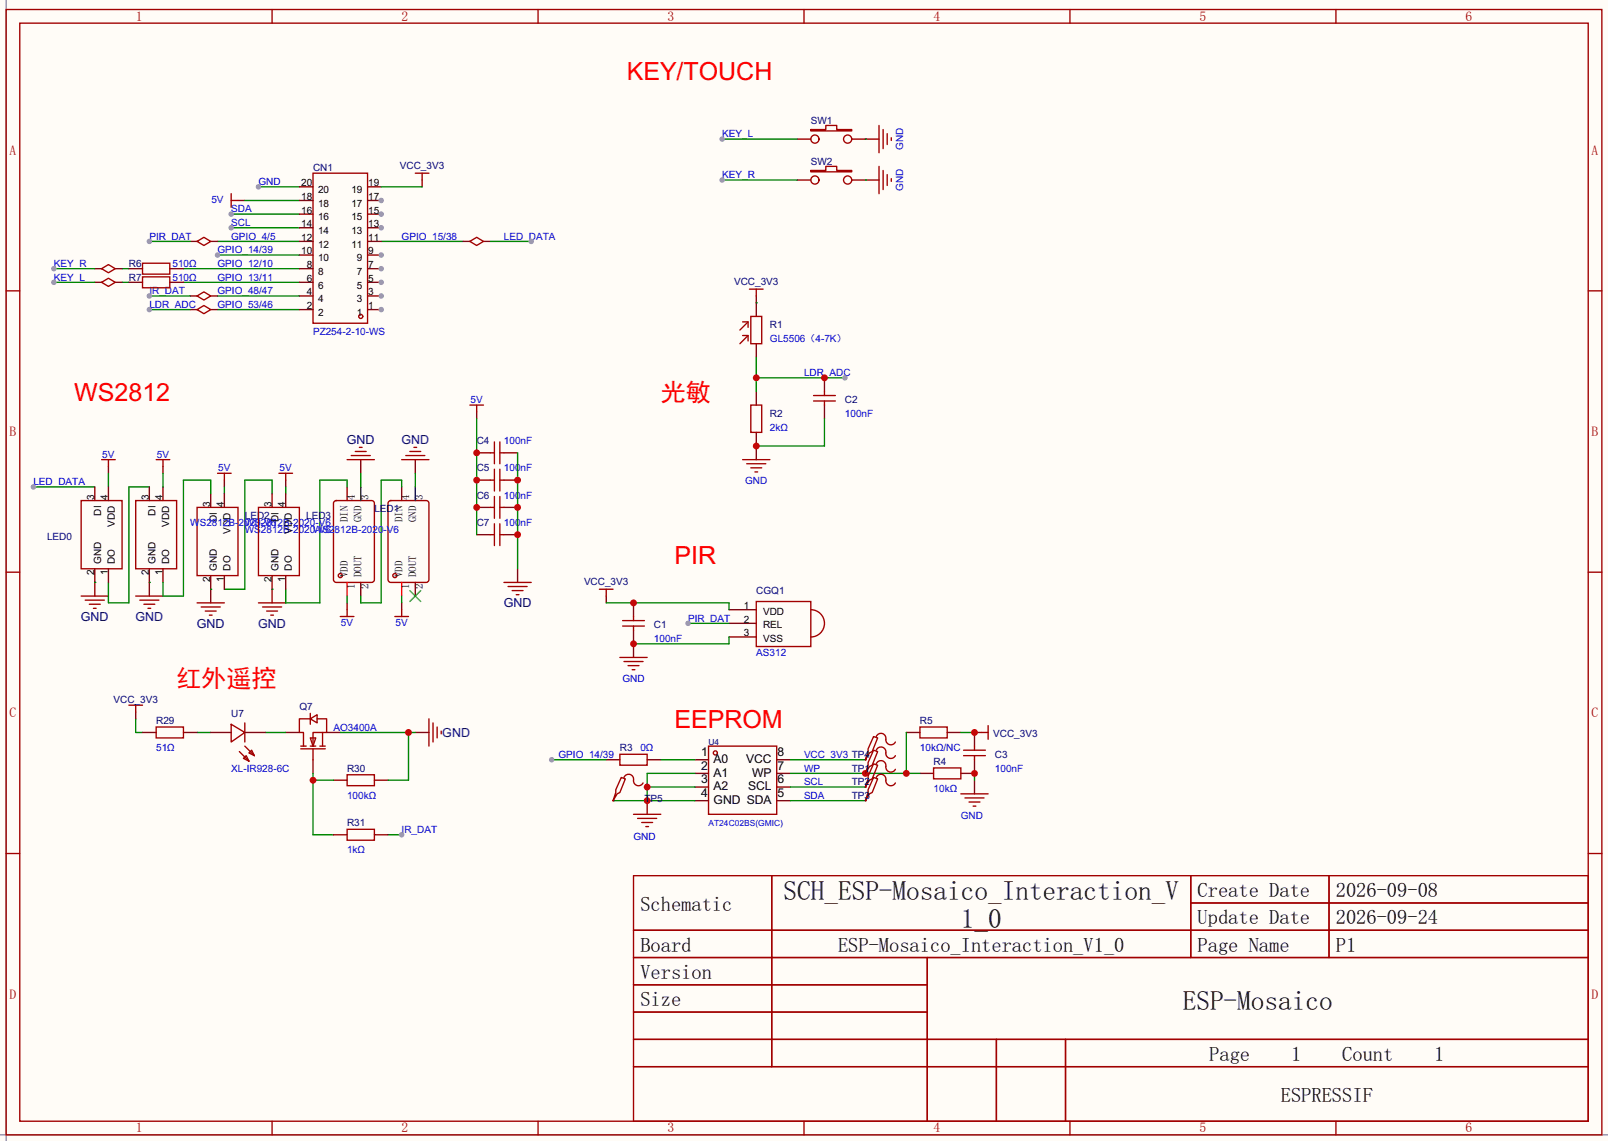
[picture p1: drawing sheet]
<svg xmlns="http://www.w3.org/2000/svg" width="299mm" height="212mm" viewBox="0 0 299 212" stroke-linecap="round" stroke-linejoin="round" font-family="sans-serif">
<path d="M0 0h299.5v212.5h-299.5z" fill="#fffcf7"/>
<path d="M1.1 0v212.5M0 211.3h299.5" fill="none" stroke="#999" stroke-width=".25"/>
<g fill="none" stroke="#a10000" stroke-width=".25">
<path d="M1.1 1.8h297.2v209.5h-297.2zM3.7 4.3h292.1v204.5h-292.1zM50.7 1.8v2.5M100.2 1.8v2.5M149.7 1.8v2.5M199.3 1.8v2.5M248.8 1.8v2.5M1.1 54.2h2.6M295.8 54.2h2.5M72.3 93.5l.5-.3h6.6l.4 .3 .1 14.4-.3 .5-6.8 .1-.5-.3zM1.1 106.5h2.6M295.8 106.5h2.5"/>
<path d="M1.1 158.9h2.6M295.8 158.9h2.5M118 163.1h177.8v45.7h-177.8zM118 173.2h177.8M118 178.3h177.8M143.7 163.1v35.5M172.7 178.3v30.5M221.8 163.1v15.2M221.8 168.1h74M247.5 163.1v15.2M118 183.4h54.7M118 193.5h177.8"/>
<path d="M118 188.5h54.7M118 198.6h177.8M185.6 193.5v15.3M198.4 193.5v15.3M50.7 208.8v2.5M100.2 208.8v2.5M149.7 208.8v2.5M199.3 208.8v2.5M248.8 208.8v2.5"/>
<circle cx="73.5" cy="107.2" r=".38"/>
</g>
<path d="M74.8 108.5v2.5" fill="none" stroke="#f00" stroke-width=".25"/>
<path d="M74.8 90.7v2.5M77.3 108.5v2.5" fill="none" stroke="#870000" stroke-width=".25"/>
<path d="M76.3 110l2.1 2M78.4 110l-2.1 2" fill="none" stroke="#3c3" stroke-width=".25"/>
<path d="M77.3 90.7v2.5" fill="none" stroke="#000" stroke-width=".25"/>
<path d="M6.2 90.7h11.5" fill="none" stroke="#008700" stroke-width=".25"/>
<circle cx="6.2" cy="90.7" r=".51" fill="#999"/>
<g fill="none" stroke="#870000" stroke-width=".25">
<path d="M78.6 33.5v1.3M140.8 55.1v1.3M64.6 90.7v2.5M67.2 85.6v2.5M77.3 85.6v2.5M17.7 108.5v2.5M27.8 108.5v2.5M39.2 109.7v2.6M50.7 109.7v2.6M67.2 108.5v2.5M96.4 105.9v2.6M112.9 111v1.3"/>
<path d="M53.2 136.4h2.6M60.8 136.4h2.6M77.3 136.4h2.6M181.5 136.4h1.3M58.3 141.5v2.5M62.1 145.3h2.5M69.7 145.3h2.6"/>
</g>
<g fill="none" stroke="#a10000" stroke-width=".25">
<path d="M77.3 32.3h2.6M78.6 32.3v1.2M139.6 53.8h2.5M140.8 53.8v1.3M62.2 93.5l.4-.3h6.6l.5 .3v14.4l-.3 .5-6.8 .1-.4-.3zM64.6 85.6h5.1M65.4 84.8h3.6M66.2 84.1h2M66.9 83.3h.5M74.8 85.6h5.1M75.6 84.8h3.5M76.3 84.1h2.1"/>
<path d="M77.1 83.3h.5M15.1 111h5.1M15.9 111.8h3.5M16.6 112.5h2.1M17.4 113.3h.5M25.3 111h5.1M26 111.8h3.6M26.8 112.5h2M27.6 113.3h.5M36.7 112.3h5.1M37.5 113h3.5M38.2 113.8h2.1"/>
<path d="M39 114.5h.5M48.1 112.3h5.1M48.9 113h3.6M49.7 113.8h2M50.4 114.5h.5M93.9 108.5h5M94.6 109.2h3.6M95.4 110h2M96.1 110.7h.5M111.6 109.7h2.6M112.9 109.7v1.3M56 139.4h4.6"/>
<path d="M56 138.9h1M57.8 137.4h1l-.5 1.5zM57.8 133.9l1.3-.8v1.5zM57.8 133.9h-2v2.5h.7v2.5M57.8 132.8v2.1M57.8 138.9h1M58.3 139.4v2.1M59.1 133.9h1.7v2.5h-2.5v2.5M59.6 138.9h1M60.1 136.4v2.5M79.9 133.9v5M80.6 134.6v3.6"/>
<path d="M81.4 135.4v2M82.2 136.1v.5M182.8 136.4h1.2M184 135.1v2.6M64.6 144.3h5.1v2h-5.1z"/>
<circle cx="63.4" cy="107.2" r=".38"/>
</g>
<path d="M64.6 108.5v2.5" fill="none" stroke="#f00" stroke-width=".25"/>
<path d="M67.2 90.7v2.5" fill="none" stroke="#000" stroke-width=".25"/>
<path d="M63.4 136.4h13.9M76.1 136.4v8.9h-3.8" fill="none" stroke="#008700" stroke-width=".25"/>
<circle cx="76.1" cy="136.4" r=".63" fill="#c00"/>
<path d="M58.3 144v11.4h3.8M58.3 145.3h3.8" fill="none" stroke="#008700" stroke-width=".25"/>
<circle cx="58.3" cy="145.3" r=".63" fill="#c00"/>
<path d="M72.3 155.4h2.5" fill="none" stroke="#008700" stroke-width=".25"/>
<circle cx="74.8" cy="155.4" r=".51" fill="#999"/>
<path d="M40.5 47.5h15.3M71 45h15.2M25.3 133.9v2.5h1.2M36.7 136.4h2.5M49.4 136.4h3.8" fill="none" stroke="#008700" stroke-width=".25"/>
<g fill="none" stroke="#870000" stroke-width=".25">
<path d="M148.5 33.5h2.5M148.5 25.9h2.5M158.6 33.5h2.6M158.6 25.9h2.6M88.8 76.7v1.3M20.2 86.9v1.2M30.4 86.9v1.2M41.8 89.4v1.3M53.2 89.4v1.3M64.6 112.3v1.2M74.8 112.3v1.2M25.3 132.6v1.3"/>
<path d="M62.1 155.4h2.5M69.7 155.4h2.6M120.5 149.1v2.5M181.5 145.3v2.5"/>
</g>
<g fill="none" stroke="#a10000" stroke-width=".25">
<path d="M151 31.7h2.8v-.7h2v.7h2.8v.3h-7.6zM151 24.1h2.8v-.7h2v.7h2.8v.3h-7.6zM87.5 75.4h2.5M88.8 75.4v1.3M18.9 85.6h2.6M20.2 85.6v1.3M29.1 85.6h2.5M30.4 85.6v1.3M40.5 88.1h2.6M41.8 88.1v1.3M51.9 88.1h2.6M53.2 88.1v1.3"/>
<path d="M63.4 114.8h2.5M64.6 113.5v1.3M73.5 114.8h2.6M74.8 113.5v1.3M24 131.3h2.5M25.3 131.3v1.3M64.6 154.4h5.1v2.1h-5.1zM118 151.6h5.1M118.7 152.4h3.6M119.5 153.2h2M120.3 153.9h.5M178.9 147.8h5.1"/>
<path d="M179.7 148.6h3.6M180.5 149.3h2M181.2 150.1h.5"/>
<circle cx="151.8" cy="33.5" r=".76"/>
<circle cx="151.8" cy="25.9" r=".76"/>
<circle cx="157.9" cy="33.5" r=".76"/>
<circle cx="157.9" cy="25.9" r=".76"/>
</g>
<circle cx="40.5" cy="47.5" r=".51" fill="#999"/>
<path d="M22.7 52.6h1.3M34.2 52.6h21.6M40.5 57.7h15.3M40.5 55.1h15.3M102.7 141.5h10.2" fill="none" stroke="#008700" stroke-width=".25"/>
<path d="M112.9 141.5h2.5M120.5 141.5h2.6M129.4 141.5h2.6M129.4 144h2.6M129.4 146.6h2.6M129.4 149.1h2.6M144.7 141.5h2.5M144.7 144h2.5M144.7 146.6h2.5M144.7 149.1h2.5" fill="none" stroke="#870000" stroke-width=".25"/>
<g fill="none" stroke="#a10000" stroke-width=".25">
<path d="M132 138.9h12.7v12.7h-12.7zM115.4 140.5h5.1v2h-5.1z"/>
<circle cx="133.2" cy="140.2" r=".38"/>
</g>
<circle cx="102.7" cy="141.5" r=".51" fill="#999"/>
<path d="M114.2 149.1h15.2M120.5 146.6h8.9M123.1 141.5h6.3M129.4 144h-8.9v5.1" fill="none" stroke="#008700" stroke-width=".25"/>
<g fill="#c00">
<circle cx="120.5" cy="149.1" r=".63"/>
<circle cx="120.5" cy="146.6" r=".63"/>
</g>
<path d="M48.1 34.8h7.7" fill="none" stroke="#008700" stroke-width=".25"/>
<circle cx="48.1" cy="34.8" r=".51" fill="#999"/>
<path d="M168.8 136.4v7.6M147.2 141.5h14M147.2 149.1h14M147.2 146.6h14M147.2 144h24.1M181.5 144v1.3" fill="none" stroke="#008700" stroke-width=".25"/>
<path d="M168.8 136.4h2.5M176.4 136.4h2.5M171.3 144h2.6M178.9 144h2.6" fill="none" stroke="#870000" stroke-width=".25"/>
<path d="M171.3 135.4h5.1v2h-5.1zM173.9 143h5v2h-5z" fill="none" stroke="#a10000" stroke-width=".25"/>
<circle cx="168.8" cy="144" r=".63" fill="#c00"/>
<path d="M161.2 144h.1" fill="none" stroke="#870000" stroke-width=".25"/>
<circle cx="161.2" cy="144" r=".63" fill="#c00"/>
<g fill="none" stroke="#a10000" stroke-width=".25">
<path d="M163.7 23.4v5M163.7 31v5.1M164.5 24.1v3.6M164.5 31.7v3.6M165.2 24.9v2M165.2 32.5v2M166 25.6v.6M166 33.3v.5M138.3 85.6h5.1M139.1 86.4h3.5M139.8 87.1h2.1M140.6 87.9h.5"/>
<path d="M115.4 122.4h5.1M116.2 123.2h3.6M117 123.9h2M117.7 124.7h.5M162.7 139.7l.7 .2-1 2.6-.5 .2-.7 1.3 .5-1.5v-.5zM162.7 137.2l.7 .2-1 2.5-.5 .3-.7 1.3 .5-1.6v-.5zM163.2 139.7a.93 .93 0 0 1 1.1-.6 .93 .93 0 0 1 .7 1.1 .94 .94 0 0 0 .7 1 .94 .94 0 0 0 1.1-.5M163.2 137.2a.93 .93 0 0 1 1.1-.6 .93 .93 0 0 1 .7 1.1 .94 .94 0 0 0 .7 1 .94 .94 0 0 0 1.1-.5M115.7 144.8l.8 .2-1.1 2.6-.5 .2-.7 1.3 .5-1.5v-.5zM116.2 144.8a.93 .93 0 0 1 1.1-.6 .93 .93 0 0 1 .7 1.1 .94 .94 0 0 0 .7 1 .94 .94 0 0 0 1.1-.5M162.7 142.2l.7 .3-1 2.5-.5 .3-.7 1.3 .5-1.6v-.5zM162.7 144.8l.7 .2-1 2.6-.5 .2-.7 1.3 .5-1.5v-.5z"/>
<path d="M163.2 142.2a.93 .93 0 0 1 1.1-.5 .93 .93 0 0 1 .7 1 .94 .94 0 0 0 .7 1 .94 .94 0 0 0 1.1-.5M163.2 144.8a.93 .93 0 0 1 1.1-.6 .93 .93 0 0 1 .7 1.1 .94 .94 0 0 0 .7 1 .94 .94 0 0 0 1.1-.5"/>
</g>
<path d="M161.2 25.9h2.5M161.2 33.5h2.5M140.8 83.1v2.5M118 119.9v2.5M114.2 149.1h.1M161.2 146.6h.1M161.2 149.1h.1M161.2 141.5h.1" fill="none" stroke="#870000" stroke-width=".25"/>
<path d="M134.5 25.9h14M161.2 25.9h.1M161.2 33.5h.1M40.5 45h15.3M178.9 136.4h2.6" fill="none" stroke="#008700" stroke-width=".25"/>
<circle cx="134.5" cy="25.9" r=".51" fill="#999"/>
<path d="M134.5 33.5h14" fill="none" stroke="#008700" stroke-width=".25"/>
<circle cx="134.5" cy="33.5" r=".51" fill="#999"/>
<path d="M44.3 37.3h1.3" fill="none" stroke="#870000" stroke-width=".25"/>
<path d="M43.1 36.1v2.5M43.1 37.3h1.2" fill="none" stroke="#a10000" stroke-width=".25"/>
<path d="M43.1 39.9h12.7M45.6 37.3h10.2" fill="none" stroke="#008700" stroke-width=".25"/>
<circle cx="43.1" cy="39.9" r=".51" fill="#999"/>
<path d="M43.1 42.4h12.7" fill="none" stroke="#008700" stroke-width=".25"/>
<circle cx="43.1" cy="42.4" r=".51" fill="#999"/>
<path d="M22.7 50h1.3M34.2 50h21.6M140.8 66.5v6.4M140.8 70.4h16.6M41.8 90.7v1.2M64.6 90.7v-1.3h-5v22.9h-6.4v-2.6M74.8 90.7v-1.3h-3.8v22.9h-3.8v-1.3" fill="none" stroke="#008700" stroke-width=".25"/>
<path d="M140.8 56.4v2.5M140.8 64v2.5M140.8 72.9v2.5M140.8 80.5v2.6" fill="none" stroke="#870000" stroke-width=".25"/>
<path d="M138.3 59.9h1v1.1M139.3 59.9l-1.5 1.6M139.8 58.9h2.1v5.1h-2.1zM138.3 62.5h1v1M139.3 62.5l-1.5 1.5M139.8 75.4h2.1v5.1h-2.1z" fill="none" stroke="#a10000" stroke-width=".25"/>
<circle cx="140.8" cy="70.4" r=".63" fill="#c00"/>
<circle cx="157.4" cy="70.4" r=".51" fill="#999"/>
<path d="M27.8 57.7h7.6M140.8 56.4h.1" fill="none" stroke="#008700" stroke-width=".25"/>
<path d="M17.7 52.6h1.2M17.7 50h1.2M21.5 52.6h1.2M21.5 50h1.2M35.4 55.1h1.3M35.4 45h1.3M35.4 57.7h1.3M39.2 55.1h1.3M39.2 45h1.3M39.2 57.7h1.3M86.2 45h1.3M90 45h1.3" fill="none" stroke="#870000" stroke-width=".25"/>
<path d="M18.9 52.6l1.3-.8 1.3 .8-1.3 .7zM18.9 50l1.3-.7 1.3 .7-1.3 .8zM36.7 55.1l1.3-.8 1.2 .8-1.2 .8zM36.7 45l1.3-.8 1.2 .8-1.2 .7zM36.7 57.7l1.3-.8 1.2 .8-1.2 .7zM87.5 45l1.3-.8 1.2 .8-1.2 .7z" fill="none" stroke="#a10000" stroke-width=".25"/>
<circle cx="27.8" cy="57.7" r=".51" fill="#999"/>
<path d="M27.8 55.1h7.6" fill="none" stroke="#008700" stroke-width=".25"/>
<circle cx="27.8" cy="55.1" r=".51" fill="#999"/>
<path d="M10 50h7.7" fill="none" stroke="#008700" stroke-width=".25"/>
<circle cx="10" cy="50" r=".51" fill="#999"/>
<path d="M10 52.6h7.7" fill="none" stroke="#008700" stroke-width=".25"/>
<circle cx="10" cy="52.6" r=".51" fill="#999"/>
<path d="M27.8 45h7.6" fill="none" stroke="#008700" stroke-width=".25"/>
<circle cx="27.8" cy="45" r=".51" fill="#999"/>
<g fill="none" stroke="#a10000" stroke-width=".25">
<path d="M91.3 99.6h.8M91.3 89.4h.8M91.3 84.3h.8M92.1 82.3v4.1M92.1 87.4v4M92.1 97.5v4.1M93.1 82.3v4.1M93.1 87.4v4M93.1 97.5v4.1M93.1 99.6h.8M93.1 89.4h.8M93.1 84.3h.8"/>
<path d="M116 116.6h4M116 115.6h4M118 114.8v.8M118 116.6v.7M179.5 139.7h4M179.5 140.7h4"/>
</g>
<path d="M88.8 99.6h2.5M88.8 89.4h2.5M88.8 84.3h2.5M93.9 99.6h2.5M93.9 89.4h2.5M93.9 84.3h2.5M118 112.3v2.5M118 117.3v2.6M181.5 141.5v2.5" fill="none" stroke="#870000" stroke-width=".25"/>
<circle cx="181.5" cy="144" r=".63" fill="#c00"/>
<path d="M181.5 136.4v2.5" fill="none" stroke="#870000" stroke-width=".25"/>
<circle cx="181.5" cy="136.4" r=".63" fill="#c00"/>
<path d="M151.5 74.7h4.1M151.5 73.7h4.1M181.5 138.9v.8M181.5 140.7v.8" fill="none" stroke="#a10000" stroke-width=".25"/>
<path d="M153.5 70.4v2.5M153.5 75.4v2.6" fill="none" stroke="#870000" stroke-width=".25"/>
<circle cx="153.5" cy="70.4" r=".63" fill="#c00"/>
<path d="M153.5 72.9v.8M153.5 74.7v.7M91.3 94.5h.8M92.1 92.4v4.1M93.1 92.4v4.1M93.1 94.5h.8" fill="none" stroke="#a10000" stroke-width=".25"/>
<path d="M88.8 94.5h2.5M93.9 94.5h2.5" fill="none" stroke="#870000" stroke-width=".25"/>
<path d="M153.5 78v5.1h-12.7" fill="none" stroke="#008700" stroke-width=".25"/>
<circle cx="140.8" cy="83.1" r=".63" fill="#c00"/>
<g fill="none" stroke="#a10000" stroke-width=".25">
<path d="M58.3 32.3h10.2v27.9h-10.2zM43.1 134.9l2.5 1.5-2.5 1.8zM44.6 139.9l1.8 1.8M45.6 134.6v3.6M45.6 138.9l1.8 1.8M45.3 141.2l.5-.5 .6 1zM46.4 140.2l.5-.5 .5 1z"/>
<circle cx="67.2" cy="58.9" r=".38"/>
</g>
<path d="M68.5 57.7h2.5M39.2 136.4h3.9M45.6 136.4h3.8" fill="none" stroke="#870000" stroke-width=".25"/>
<path d="M50.7 91.9v-2.5h-5.1v20.3h-3.8M53.2 90.7v1.2M67.2 88.1v2.6M77.3 88.1v2.6M64.6 111v1.3M74.8 111v1.3" fill="none" stroke="#008700" stroke-width=".25"/>
<circle cx="71" cy="57.7" r=".51" fill="#999"/>
<path d="M55.8 34.8h2.5M68.5 55.1h2.5" fill="none" stroke="#870000" stroke-width=".25"/>
<circle cx="71" cy="55.1" r=".51" fill="#999"/>
<path d="M55.8 37.3h2.5M68.5 52.6h2.5" fill="none" stroke="#870000" stroke-width=".25"/>
<circle cx="71" cy="52.6" r=".51" fill="#999"/>
<path d="M55.8 39.9h2.5M68.5 50h2.5" fill="none" stroke="#870000" stroke-width=".25"/>
<circle cx="71" cy="50" r=".51" fill="#999"/>
<path d="M55.8 42.4h2.5M68.5 47.5h2.5" fill="none" stroke="#870000" stroke-width=".25"/>
<circle cx="71" cy="47.5" r=".51" fill="#999"/>
<path d="M55.8 45h2.5M55.8 47.5h2.5M68.5 45h2.5M68.5 42.4h2.5" fill="none" stroke="#870000" stroke-width=".25"/>
<circle cx="71" cy="42.4" r=".51" fill="#999"/>
<path d="M68.5 39.9h2.5M55.8 50h2.5" fill="none" stroke="#870000" stroke-width=".25"/>
<circle cx="71" cy="39.9" r=".51" fill="#999"/>
<path d="M68.5 37.3h2.5M55.8 52.6h2.5" fill="none" stroke="#870000" stroke-width=".25"/>
<circle cx="71" cy="37.3" r=".51" fill="#999"/>
<path d="M68.5 34.8h2.5M55.8 55.1h2.5M55.8 57.7h2.5" fill="none" stroke="#870000" stroke-width=".25"/>
<path d="M91.3 45h7.6" fill="none" stroke="#008700" stroke-width=".25"/>
<circle cx="98.9" cy="45" r=".51" fill="#999"/>
<path d="M71 34.8h7.6M112.9 112.3h22.9v1.2" fill="none" stroke="#008700" stroke-width=".25"/>
<path d="M135.8 113.5h5M135.8 116.1h5M135.8 118.6h5" fill="none" stroke="#870000" stroke-width=".25"/>
<path d="M140.8 112h10.2v8.4h-10.2zM151 113.5a2.54 2.54 0 0 1 2.5 2.6 2.54 2.54 0 0 1-2.5 2.5" fill="none" stroke="#a10000" stroke-width=".25"/>
<circle cx="118" cy="112.3" r=".63" fill="#c00"/>
<path d="M135.8 118.6v1.3h-17.8" fill="none" stroke="#008700" stroke-width=".25"/>
<circle cx="118" cy="119.9" r=".63" fill="#c00"/>
<path d="M128.1 116.1h7.7" fill="none" stroke="#008700" stroke-width=".25"/>
<circle cx="128.1" cy="116.1" r=".51" fill="#999"/>
<path d="M88.8 78v21.6M20.2 88.1v2.6M27.8 90.7h-3.8v21.6h-3.8v-3.8M30.4 88.1v2.6M39.2 91.9v-2.5h-5v21.6h-3.8v-2.5M17.7 108.5h.1M27.8 108.5h.1M39.2 109.7h.1M50.7 109.7h.1" fill="none" stroke="#008700" stroke-width=".25"/>
<path d="M26.5 49h5.1v2h-5.1zM26.5 51.6h5.1v2h-5.1zM15.1 93.2h7.6v12.7h-7.6zM25.3 93.2h7.6v12.7h-7.6zM36.7 94.5h7.6v12.7h-7.6zM48.1 94.5h7.7v12.7h-7.7z" fill="none" stroke="#a10000" stroke-width=".25"/>
<g fill="none" stroke="#870000" stroke-width=".25">
<path d="M24 50h2.5M24 52.6h2.5M31.6 50h2.6M31.6 52.6h2.6M17.7 90.7v2.5M20.2 90.7v2.5M27.8 90.7v2.5M30.4 90.7v2.5M39.2 91.9v2.6M41.8 91.9v2.6M50.7 91.9v2.6M53.2 91.9v2.6"/>
<path d="M17.7 105.9v2.6M20.2 105.9v2.6M27.8 105.9v2.6M30.4 105.9v2.6M39.2 107.2v2.5M41.8 107.2v2.5M50.7 107.2v2.5M53.2 107.2v2.5"/>
</g>
<g fill="#c00">
<circle cx="88.8" cy="84.3" r=".63"/>
<circle cx="88.8" cy="89.4" r=".63"/>
<circle cx="88.8" cy="94.5" r=".63"/>
</g>
<path d="M96.4 84.3v21.6" fill="none" stroke="#008700" stroke-width=".25"/>
<g fill="#c00">
<circle cx="96.4" cy="89.4" r=".63"/>
<circle cx="96.4" cy="94.5" r=".63"/>
<circle cx="96.4" cy="99.6" r=".63"/>
</g>
<path d="M26.5 136.4h2.6M34.2 136.4h2.5" fill="none" stroke="#870000" stroke-width=".25"/>
<path d="M29.1 135.4h5.1v2h-5.1z" fill="none" stroke="#a10000" stroke-width=".25"/>
<g font-size="5.1">
<text x="145.9" y="167.7">SCH_ESP-Mosaico_Interaction_V</text>
<text x="178.9" y="172.8">1_0</text>
<text x="220.3" y="188">ESP-Mosaico</text>
</g>
<g font-size="4.7" fill="#f00">
<text x="116.7" y="14.9">KEY/TOUCH</text>
<text x="13.8" y="74.6">WS2812</text>
<text x="123.1" y="74.6">光敏</text>
<text x="125.6" y="105.1">PIR</text>
<text x="32.9" y="127.9">红外遥控</text>
<text x="125.6" y="135.5">EEPROM</text>
</g>
<g font-size="3.8">
<text x="223" y="167">Create Date</text>
<text x="248.8" y="167">2026-09-08</text>
<text x="119.3" y="169.6">Schematic</text>
<text x="223" y="172.1">Update Date</text>
<text x="248.8" y="172.1">2026-09-24</text>
<text x="119.3" y="177.2">Board</text>
<text x="156.1" y="177.2">ESP-Mosaico_Interaction_V1_0</text>
<text x="223" y="177.2">Page Name</text>
<text x="248.8" y="177.2">P1</text>
<text x="119.3" y="182.3">Version</text>
<text x="119.3" y="187.4">Size</text>
<text x="225.2" y="197.5">Page</text>
<text x="240.4" y="197.5">1</text>
<text x="250" y="197.5">Count</text>
<text x="267.1" y="197.5">1</text>
<text x="238.5" y="205.1">ESPRESSIF</text>
</g>
<g font-size="2.5" fill="#a00000">
<text x="25.3" y="3.8">1</text>
<text x="74.8" y="3.8">2</text>
<text x="124.3" y="3.8">3</text>
<text x="173.9" y="3.8">4</text>
<text x="223.4" y="3.8">5</text>
<text x="272.9" y="3.8">6</text>
<text x="1.8" y="28.8">A</text>
<text x="296.4" y="28.8">A</text>
<text x="1.8" y="81.2">B</text>
<text x="296.4" y="81.2">B</text>
<text x="1.8" y="133.5">C</text>
<text x="296.4" y="133.5">C</text>
<text x="1.8" y="185.9">D</text>
<text x="296.4" y="185.9">D</text>
<text x="25.3" y="210.9">1</text>
<text x="74.8" y="210.9">2</text>
<text x="124.3" y="210.9">3</text>
<text x="173.9" y="210.9">4</text>
<text x="223.4" y="210.9">5</text>
<text x="272.9" y="210.9">6</text>
</g>
<g font-size="2.3" fill="#000080">
<text x="64.6" y="82.6">GND</text>
<text x="74.8" y="82.6">GND</text>
<text x="93.8" y="113.1">GND</text>
<text x="15.1" y="115.6">GND</text>
<text x="25.2" y="115.6">GND</text>
<text x="36.7" y="116.9">GND</text>
<text x="48.1" y="116.9">GND</text>
<text x="82.4" y="137.2">GND</text>
</g>
<g font-size="2.3">
<text x="130.6" y="140.8">1</text>
<text x="130.6" y="143.3">2</text>
<text x="132.9" y="142.1">A0</text>
<text x="138.9" y="142.1">VCC</text>
<text x="144.8" y="143.3">7</text>
<text x="144.8" y="140.8">8</text>
<text x="130.6" y="145.9">3</text>
<text x="130.6" y="148.4">4</text>
<text x="132.9" y="144.6">A1</text>
<text x="132.9" y="147.2">A2</text>
<text x="132.9" y="149.7">GND SDA</text>
<text x="139.3" y="147.2">SCL</text>
<text x="140.1" y="144.6">WP</text>
<text x="144.8" y="148.4">5</text>
<text x="144.8" y="145.9">6</text>
</g>
<g font-size="2">
<text x="66.1" y="93.1" transform="rotate(-90 66.1 93.1)">4</text>
<text x="68.6" y="93.1" transform="rotate(-90 68.6 93.1)">3</text>
<text x="76.2" y="93.1" transform="rotate(-90 76.2 93.1)">4</text>
<text x="78.8" y="93.1" transform="rotate(-90 78.8 93.1)">3</text>
<text x="64.8" y="97.2" transform="rotate(-90 64.8 97.2)">DIN</text>
<text x="67.3" y="97.2" transform="rotate(-90 67.3 97.2)">GND</text>
<text x="75" y="97.2" transform="rotate(-90 75 97.2)">DIN</text>
<text x="77.5" y="97.2" transform="rotate(-90 77.5 97.2)">GND</text>
<text x="64.8" y="107.5" transform="rotate(-90 64.8 107.5)">VDD</text>
<text x="67.3" y="107.5" transform="rotate(-90 67.3 107.5)">DOUT</text>
<text x="75" y="107.5" transform="rotate(-90 75 107.5)">VDD</text>
<text x="77.5" y="107.5" transform="rotate(-90 77.5 107.5)">DOUT</text>
<text x="66.1" y="109.6" transform="rotate(-90 66.1 109.6)">1</text>
<text x="68.6" y="109.6" transform="rotate(-90 68.6 109.6)">2</text>
<text x="76.2" y="109.6" transform="rotate(-90 76.2 109.6)">1</text>
<text x="78.8" y="109.6" transform="rotate(-90 78.8 109.6)">2</text>
</g>
<g font-size="1.9" fill="#000080">
<text x="151" y="23">SW1</text>
<text x="58.3" y="31.9">CN1</text>
<text x="74.5" y="31.4">VCC_3V3</text>
<text x="151" y="30.6">SW2</text>
<text x="24" y="49.7">R6</text>
<text x="24" y="52.2">R7</text>
<text x="136.7" y="53">VCC_3V3</text>
<text x="143.4" y="61.1">R1</text>
<text x="143.4" y="77.6">R2</text>
<text x="157.4" y="75.1">C2</text>
<text x="88.8" y="82.7">C4</text>
<text x="88.8" y="87.8">C5</text>
<text x="69.7" y="95.4">LED1</text>
<text x="88.8" y="92.9">C6</text>
<text x="8.8" y="100.5">LED0</text>
<text x="45.6" y="96.7">LED2</text>
<text x="57" y="96.7">LED3</text>
<text x="88.8" y="98">C7</text>
<text x="108.8" y="108.9">VCC_3V3</text>
<text x="140.8" y="110.7">CGQ1</text>
<text x="121.8" y="117">C1</text>
<text x="21.1" y="131">VCC_3V3</text>
<text x="29.1" y="134.8">R29</text>
<text x="43.1" y="133.5">U7</text>
<text x="55.8" y="132.2">Q7</text>
<text x="171.3" y="134.8">R5</text>
<text x="185" y="137.3">VCC_3V3</text>
<text x="64.6" y="143.7">R30</text>
<text x="115.4" y="139.9">R3</text>
<text x="158.6" y="143.7">TP1</text>
<text x="173.9" y="142.4">R4</text>
<text x="185.3" y="141.1">C3</text>
<text x="120" y="149.3">TP5</text>
<text x="158.6" y="146.2">TP2</text>
<text x="158.6" y="148.8">TP3</text>
<text x="64.6" y="153.8">R31</text>
</g>
<g font-size="1.9" fill="#00f">
<text x="134.5" y="25.6">KEY_L</text>
<text x="168.2" y="28" transform="rotate(-90 168.2 28)">GND</text>
<text x="48.1" y="34.5">GND</text>
<text x="134.5" y="33.2">KEY_R</text>
<text x="168.2" y="35.6" transform="rotate(-90 168.2 35.6)">GND</text>
<text x="39.4" y="37.8">5V</text>
<text x="43.1" y="39.5">SDA</text>
<text x="27.8" y="44.6">PIR_DAT</text>
<text x="40.5" y="47.2">GPIO_14/39</text>
<text x="43.1" y="44.6">GPIO_4/5</text>
<text x="43.1" y="42.1">SCL</text>
<text x="74.8" y="44.6">GPIO_15/38</text>
<text x="93.9" y="44.6">LED_DATA</text>
<text x="10" y="49.7">KEY_R</text>
<text x="10" y="52.2">KEY_L</text>
<text x="32.1" y="49.7">510Ω</text>
<text x="32.1" y="52.2">510Ω</text>
<text x="40.5" y="52.2">GPIO_13/11</text>
<text x="40.5" y="49.7">GPIO_12/10</text>
<text x="27.8" y="57.3">LDR_ADC</text>
<text x="27.8" y="54.8">IR_DAT</text>
<text x="40.5" y="57.3">GPIO_53/46</text>
<text x="40.5" y="54.8">GPIO_48/47</text>
<text x="58.3" y="62.4">PZ254-2-10-WS</text>
<text x="143.4" y="63.7">GL5506（4-7K）</text>
<text x="149.7" y="70">LDR_ADC</text>
<text x="87.6" y="75.1">5V</text>
<text x="157.4" y="77.6">100nF</text>
<text x="93.9" y="82.7">100nF</text>
<text x="143.4" y="80.2">2kΩ</text>
<text x="19.1" y="85.3">5V</text>
<text x="29.2" y="85.3">5V</text>
<text x="40.6" y="87.8">5V</text>
<text x="52.1" y="87.8">5V</text>
<text x="93.9" y="87.8">100nF</text>
<text x="6.2" y="90.3">LED_DATA</text>
<text x="93.9" y="92.9">100nF</text>
<text x="138.8" y="90.1">GND</text>
<text x="35.4" y="98">WS2812B-2020-V6</text>
<text x="45.6" y="98">WS2812B-2020-V6</text>
<text x="45.6" y="99.2">WS2812B-2020-V6</text>
<text x="58.3" y="99.2">WS2812B-2020-V6</text>
<text x="93.9" y="98">100nF</text>
<text x="63.5" y="116.5">5V</text>
<text x="73.7" y="116.5">5V</text>
<text x="121.8" y="119.5">100nF</text>
<text x="128.1" y="115.7">PIR_DAT</text>
<text x="140.8" y="122.1">AS312</text>
<text x="115.9" y="126.9">GND</text>
<text x="62.1" y="136.1">AO3400A</text>
<text x="29.1" y="139.9">51Ω</text>
<text x="43.1" y="143.7">XL-IR928-6C</text>
<text x="104" y="141.1">GPIO_14/39</text>
<text x="119.3" y="139.9">0Ω</text>
<text x="149.7" y="141.1">VCC_3V3 TP4</text>
<text x="149.7" y="143.7">WP</text>
<text x="171.3" y="139.9">10kΩ/NC</text>
<text x="185.3" y="143.7">100nF</text>
<text x="64.6" y="148.8">100kΩ</text>
<text x="149.7" y="148.8">SDA</text>
<text x="149.7" y="146.2">SCL</text>
<text x="173.9" y="147.5">10kΩ</text>
<text x="74.8" y="155.1">IR_DAT</text>
<text x="178.9" y="152.6">GND</text>
<text x="64.6" y="158.9">1kΩ</text>
<text x="118" y="156.4">GND</text>
</g>
<g font-size="1.9">
<text x="56.1" y="34.7">20</text>
<text x="59.2" y="36">20</text>
<text x="65.4" y="36">19</text>
<text x="68.6" y="34.7">19</text>
<text x="56.1" y="37.2">18</text>
<text x="56.1" y="39.8">16</text>
<text x="59.2" y="38.5">18</text>
<text x="59.2" y="41">16</text>
<text x="65.4" y="41">15</text>
<text x="65.4" y="38.5">17</text>
<text x="68.6" y="39.8">15</text>
<text x="68.6" y="37.2">17</text>
<text x="56.1" y="42.3">14</text>
<text x="56.1" y="44.8">12</text>
<text x="56.1" y="47.4">10</text>
<text x="59.2" y="43.6">14</text>
<text x="59.2" y="46.1">12</text>
<text x="65.4" y="46.1">11</text>
<text x="65.4" y="43.6">13</text>
<text x="68.6" y="47.4">9</text>
<text x="68.6" y="44.8">11</text>
<text x="68.6" y="42.3">13</text>
<text x="57.1" y="49.9">8</text>
<text x="57.1" y="52.5">6</text>
<text x="59.2" y="48.7">10</text>
<text x="59.2" y="51.2">8</text>
<text x="59.2" y="53.7">6</text>
<text x="66.5" y="53.7">5</text>
<text x="66.5" y="51.2">7</text>
<text x="66.5" y="48.7">9</text>
<text x="68.6" y="52.5">5</text>
<text x="68.6" y="49.9">7</text>
<text x="57.1" y="55">4</text>
<text x="57.1" y="57.5">2</text>
<text x="59.2" y="56.3">4</text>
<text x="59.2" y="58.8">2</text>
<text x="66.5" y="58.8">1</text>
<text x="66.5" y="56.3">3</text>
<text x="68.6" y="57.5">1</text>
<text x="68.6" y="55">3</text>
<text x="17.5" y="93.1" transform="rotate(-90 17.5 93.1)">3</text>
<text x="20.1" y="93.1" transform="rotate(-90 20.1 93.1)">4</text>
<text x="27.7" y="93.1" transform="rotate(-90 27.7 93.1)">3</text>
<text x="30.2" y="93.1" transform="rotate(-90 30.2 93.1)">4</text>
<text x="39.1" y="94.4" transform="rotate(-90 39.1 94.4)">3</text>
<text x="41.7" y="94.4" transform="rotate(-90 41.7 94.4)">4</text>
<text x="50.6" y="94.4" transform="rotate(-90 50.6 94.4)">3</text>
<text x="53.1" y="94.4" transform="rotate(-90 53.1 94.4)">4</text>
<text x="18.8" y="96" transform="rotate(-90 18.8 96)">DI</text>
<text x="21.4" y="98.1" transform="rotate(-90 21.4 98.1)">VDD</text>
<text x="29" y="96" transform="rotate(-90 29 96)">DI</text>
<text x="31.5" y="98.1" transform="rotate(-90 31.5 98.1)">VDD</text>
<text x="40.4" y="97.3" transform="rotate(-90 40.4 97.3)">DI</text>
<text x="42.9" y="99.4" transform="rotate(-90 42.9 99.4)">VDD</text>
<text x="51.8" y="97.3" transform="rotate(-90 51.8 97.3)">DI</text>
<text x="54.4" y="99.4" transform="rotate(-90 54.4 99.4)">VDD</text>
<text x="17.5" y="107.1" transform="rotate(-90 17.5 107.1)">2</text>
<text x="18.8" y="105" transform="rotate(-90 18.8 105)">GND</text>
<text x="20.1" y="107.1" transform="rotate(-90 20.1 107.1)">1</text>
<text x="21.4" y="105" transform="rotate(-90 21.4 105)">DO</text>
<text x="27.7" y="107.1" transform="rotate(-90 27.7 107.1)">2</text>
<text x="29" y="105" transform="rotate(-90 29 105)">GND</text>
<text x="30.2" y="107.1" transform="rotate(-90 30.2 107.1)">1</text>
<text x="31.5" y="105" transform="rotate(-90 31.5 105)">DO</text>
<text x="40.4" y="106.2" transform="rotate(-90 40.4 106.2)">GND</text>
<text x="42.9" y="106.2" transform="rotate(-90 42.9 106.2)">DO</text>
<text x="51.8" y="106.2" transform="rotate(-90 51.8 106.2)">GND</text>
<text x="54.4" y="106.2" transform="rotate(-90 54.4 106.2)">DO</text>
<text x="39.1" y="108.3" transform="rotate(-90 39.1 108.3)">2</text>
<text x="41.7" y="108.3" transform="rotate(-90 41.7 108.3)">1</text>
<text x="50.6" y="108.3" transform="rotate(-90 50.6 108.3)">2</text>
<text x="53.1" y="108.3" transform="rotate(-90 53.1 108.3)">1</text>
<text x="138.5" y="113.4">1</text>
<text x="138.5" y="116">2</text>
<text x="138.5" y="118.5">3</text>
<text x="142.1" y="114.4">VDD</text>
<text x="142.1" y="117">REL</text>
<text x="142.1" y="119.5">VSS</text>
</g>
<text font-size="1.6" fill="#000080" x="132" y="138.6">U4</text>
<text font-size="1.6" fill="#00f" x="132" y="153.9">AT24C02BS(GMIC)</text>
</svg>
